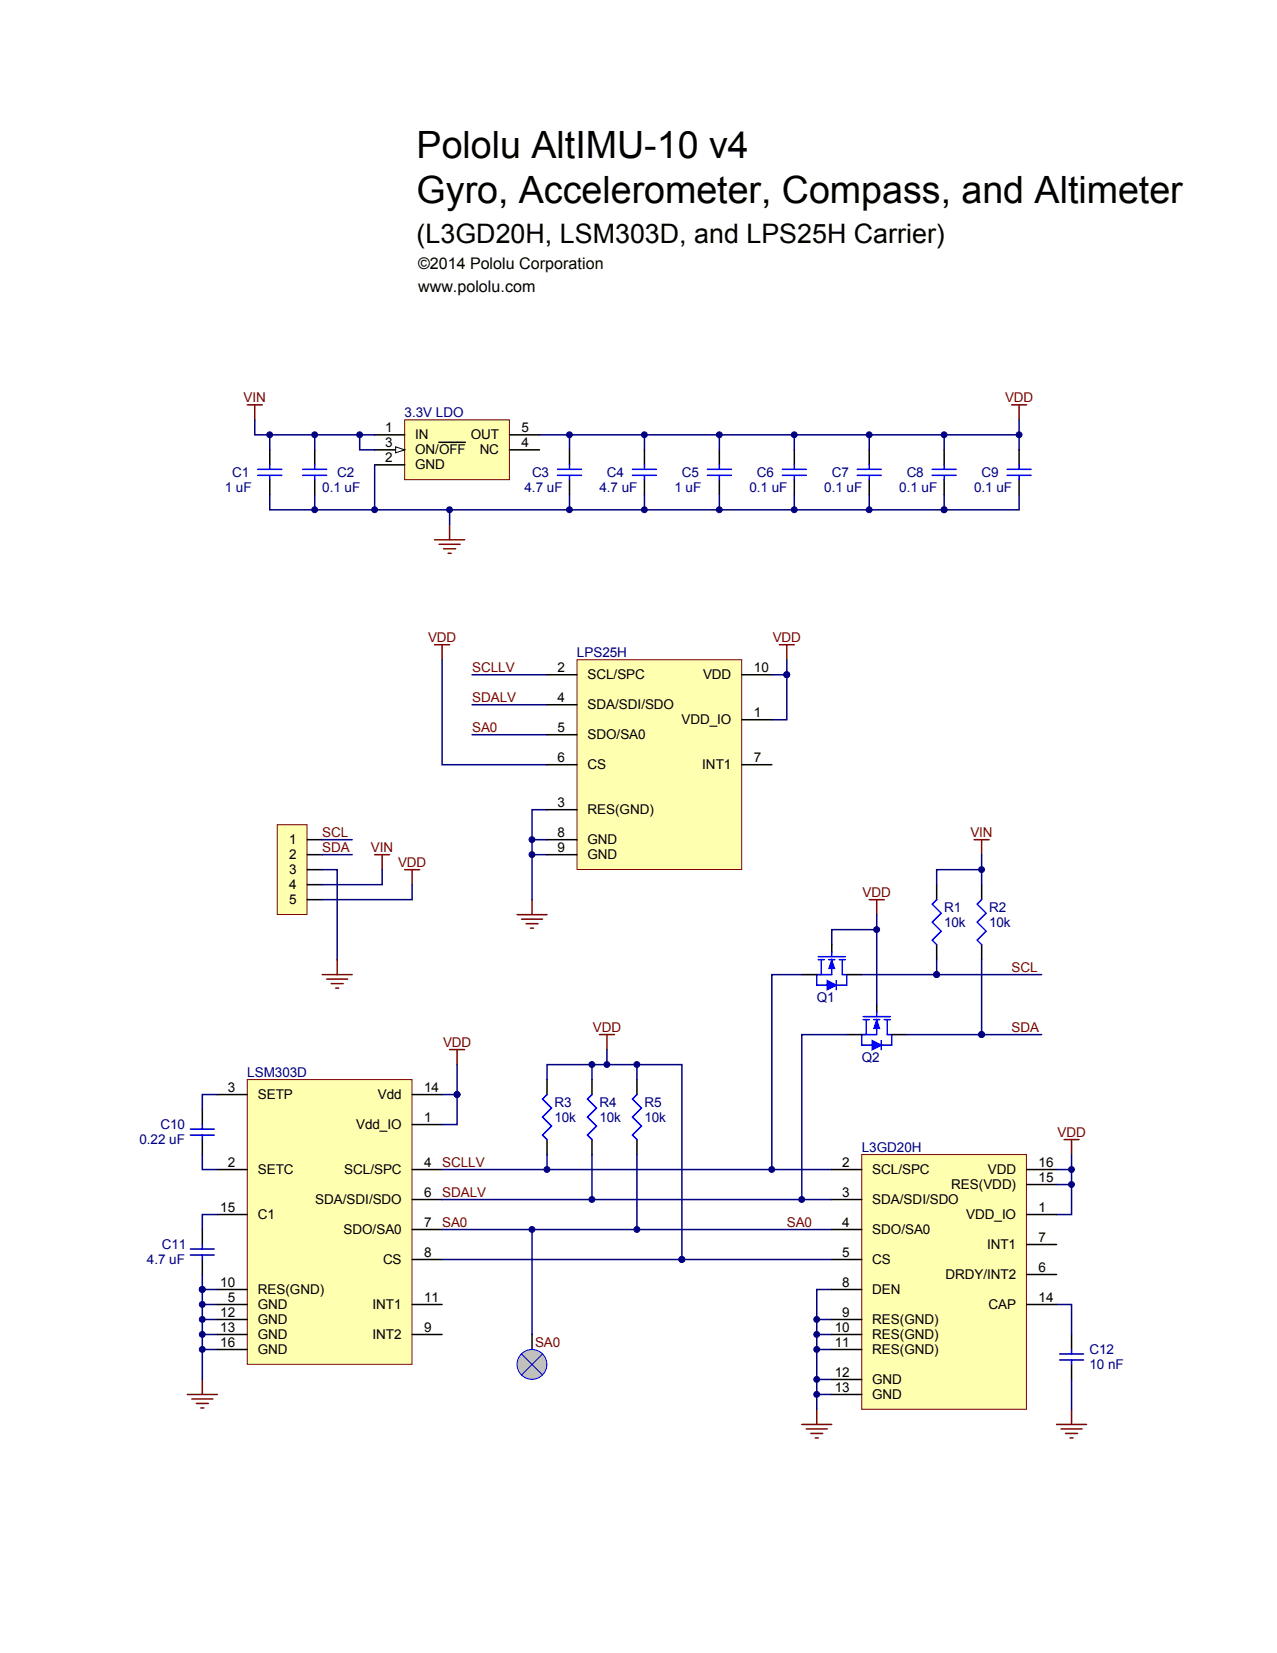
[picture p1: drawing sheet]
<svg xmlns="http://www.w3.org/2000/svg" width="360mm" height="466mm" viewBox="0 0 360 466" stroke-linecap="round" stroke-linejoin="round" font-family="sans-serif">
<path d="M114.1 118.5h29.6v16.8h-29.6z" fill="#ffffb0" stroke="#800000" stroke-width=".28"/>
<path d="M105.7 122.7h8.4M105.7 126.9h8.4" fill="none" stroke="#000" stroke-width=".42"/>
<path d="M111.6 126.1l2.5 .8-2.5 .9z" fill="#fff" stroke="#000" stroke-width=".28"/>
<g fill="none" stroke="#000" stroke-width=".42">
<path d="M76.1 126.9v4.2M76.1 135.4v4.2M88.8 126.9v4.2M88.8 135.4v4.2M105.7 131.1h8.4M123.8 124.8h7.5M143.7 122.7h8.5M143.7 126.9h8.5M160.6 126.9v4.2M160.6 135.4v4.2M181.8 126.9v4.2M181.8 135.4v4.2"/>
<path d="M224 126.9v4.2M224 135.4v4.2M264.2 249.6v4.2M276.9 249.6v4.2M226.2 275h4.2M234.6 266.5v2.1M238.8 275h4.3M264.2 266.5v4.2M276.9 266.5v4.2M238.8 291.9h4.3M247.3 283.4v2.2M251.5 291.9h4.2"/>
<path d="M167 304.6v4.2M179.7 304.6v4.2M167 321.5v4.2M179.7 321.5v4.2M302.2 376.5v4.2M302.2 385v4.2"/>
</g>
<g fill="none" stroke="#00f" stroke-width=".42">
<path d="M72.7 132.4h6.8M72.7 134.1h6.8M76.1 131.1v1.3M76.1 134.1v1.3M85.4 132.4h6.8M85.4 134.1h6.8M88.8 131.1v1.3M88.8 134.1v1.3M157.2 132.4h6.8M157.2 134.1h6.8M160.6 131.1v1.3M160.6 134.1v1.3"/>
<path d="M178.4 132.4h6.7M178.4 134.1h6.7M181.8 131.1v1.3M181.8 134.1v1.3M220.7 132.4h6.7M220.7 134.1h6.7M224 131.1v1.3M224 134.1v1.3M264.2 253.8l-1.3 1.3 2.6 2.5-2.6 2.6 2.6 2.5-2.6 2.5 1.3 1.3M276.9 253.8l-1.3 1.3 2.5 2.5-2.5 2.6 2.5 2.5-2.5 2.5 1.3 1.3M230.8 269.9h7.6M230.8 270.7h1.7"/>
<path d="M231.6 270.7v4.3M233.8 270.7h1.7M234.6 270.7v4.3h-4.2v2.9h2.9M234.6 268.6v1.3M235.9 276.7v2.5M236.7 270.7h1.7M237.6 270.7v4.3h1.2v2.9h-2.9M243.5 286.8h7.6M243.5 287.7h1.7M244.3 287.7v4.2M246.4 287.7h1.7M247.3 287.7v4.2h-4.2v3h2.9"/>
<path d="M247.3 285.6v1.2M248.6 293.6v2.5M249.4 287.7h1.7M250.2 287.7v4.2h1.3v3h-2.9M167 308.8l-1.3 1.3 2.5 2.5-2.5 2.6 2.5 2.5-2.5 2.5 1.3 1.3M179.7 308.8l-1.3 1.3 2.5 2.5-2.5 2.6 2.5 2.5-2.5 2.5 1.3 1.3M298.9 382h6.7M298.9 383.7h6.7M302.2 380.7v1.3M302.2 383.7v1.3"/>
</g>
<g fill="none" stroke="#800000" stroke-width=".42">
<path d="M69.7 114.2h4.3M71.9 114.2v4.3M285.3 114.2h4.3M287.4 114.2v4.3M122.6 152.3h8.4M123.9 153.6h5.9M125.1 154.8h3.4M126.4 156.1h.8M126.8 148.1v4.2M274.8 236.9h4.2M276.9 236.9v4.2M245.2 253.8h4.2"/>
<path d="M247.3 253.8v4.3M169.1 291.9h4.2M171.2 291.9v4.2M300.1 321.5h4.3M302.2 321.5v4.2M230.4 397.7v4.2M302.2 397.7v4.2M226.2 401.9h8.4M227.4 403.2h5.9M228.7 404.4h3.4M230 405.7h.8M298 401.9h8.5"/>
<path d="M299.3 403.2h5.9M300.5 404.4h3.4M301.8 405.7h.9"/>
</g>
<g fill="none" stroke="#000080" stroke-width=".42">
<path d="M71.9 118.5v4.2h33.8M76.1 122.7v4.2M88.8 122.7v4.2M88.8 139.6v4.2M101.5 122.7v4.2h4.2M105.7 131.1v12.7M160.6 122.7v4.2M160.6 139.6v4.2M181.8 122.7v4.2M181.8 139.6v4.2M224 122.7v4.2M126.8 143.8v4.3"/>
<path d="M247.3 258.1v25.3M276.9 245.4h-12.7v4.2M276.9 241.1v8.5M226.2 275h-8.5v55M243.1 275h21.1M247.3 262.3h-12.7v4.2M238.8 291.9h-12.6v46.5M276.9 291.9h16.9M167 300.4v4.2M179.7 300.4v4.2M302.2 325.7v17h-4.2M230.4 372.3h4.2"/>
<path d="M230.4 376.5h4.2M234.6 363.8h-4.2v33.9M298 368h4.2v8.5M230.4 393.4h4.2M230.4 380.7h4.2M230.4 389.2h4.2M302.2 389.2v8.5"/>
</g>
<g fill="#000080" stroke="#000080" stroke-width=".28">
<circle cx="101.4" cy="122.7" r=".82"/>
<circle cx="76.1" cy="122.7" r=".82"/>
<circle cx="88.7" cy="122.7" r=".82"/>
<circle cx="126.8" cy="143.8" r=".82"/>
<circle cx="88.7" cy="143.8" r=".82"/>
<circle cx="160.6" cy="143.8" r=".82"/>
<circle cx="181.7" cy="143.8" r=".82"/>
<circle cx="181.7" cy="122.7" r=".82"/>
<circle cx="224" cy="122.7" r=".82"/>
<circle cx="160.6" cy="122.7" r=".82"/>
<circle cx="105.7" cy="143.8" r=".82"/>
<circle cx="230.4" cy="393.4" r=".82"/>
<circle cx="230.4" cy="372.3" r=".82"/>
<circle cx="230.4" cy="376.5" r=".82"/>
<circle cx="230.4" cy="380.7" r=".82"/>
<circle cx="230.4" cy="389.2" r=".82"/>
<circle cx="166.9" cy="300.3" r=".82"/>
<circle cx="179.6" cy="300.3" r=".82"/>
<circle cx="247.3" cy="262.3" r=".82"/>
<circle cx="276.9" cy="291.9" r=".82"/>
<circle cx="217.7" cy="330" r=".82"/>
<circle cx="226.1" cy="338.4" r=".82"/>
<circle cx="264.2" cy="275" r=".82"/>
<circle cx="276.9" cy="245.3" r=".82"/>
</g>
<g fill="#00f" stroke="#00f" stroke-width=".28">
<path d="M234.6 270.7l.9 2.6h-1.7z"/>
<path d="M247.3 287.7l.8 2.5h-1.7z"/>
</g>
<g fill="#00f" stroke="#00f" stroke-width=".42">
<path d="M233.3 276.7l2.6 1.2-2.6 1.3z"/>
<path d="M246 293.6l2.6 1.3-2.6 1.2z"/>
</g>
<path d="M78.2 232.7h8.4v25.3h-8.4z" fill="#ffffb0" stroke="#800000" stroke-width=".28"/>
<path d="M202.9 126.9v4.2M202.9 135.4v4.2M86.7 236.9h4.2M86.7 241.1h4.2M86.7 249.6h4.2M86.7 245.4h4.2M86.7 253.8h4.2" fill="none" stroke="#000" stroke-width=".42"/>
<g fill="none" stroke="#000080" stroke-width=".42">
<path d="M202.9 122.7v4.2M202.9 139.6v4.2M224 139.6v4.2M133.2 190.4h21.1M133.2 198.8h21.1M133.2 207.3h21.1M90.9 236.9h8.4M150.1 236.9h4.2M154.3 228.4h-4.2v25.4M90.9 245.4h4.2v25.3M90.9 241.1h8.4M107.8 245.4v4.2h-16.9"/>
<path d="M116.2 249.6v4.2h-25.3M150.1 241.1h4.2M57.1 368h4.2M57.1 372.3h4.2M57.1 376.5h4.2M57.1 380.7h4.2"/>
</g>
<g fill="none" stroke="#800000" stroke-width=".42">
<path d="M219.8 181.9h4.2M221.9 181.9v4.2M105.7 241.1h4.2M107.8 241.1v4.3M114.1 245.4h4.3M116.2 245.4v4.2M145.8 258.1h8.5M147.1 259.3h5.9M150.1 253.8v4.3M90.9 275h8.4M92.2 276.2h5.9M93.4 277.5h3.4"/>
<path d="M94.7 278.8h.8M95.1 270.7v4.3M148.4 260.6h3.4M149.6 261.9h.9M52.8 393.4h8.5M54.1 394.7h5.9M55.4 396h3.4M56.6 397.2h.9M57.1 389.2v4.2"/>
</g>
<path d="M199.5 132.4h6.8M199.5 134.1h6.8M202.9 131.1v1.3M202.9 134.1v1.3" fill="none" stroke="#00f" stroke-width=".42"/>
<g fill="#000080" stroke="#000080" stroke-width=".28">
<circle cx="202.9" cy="122.7" r=".82"/>
<circle cx="202.9" cy="143.8" r=".82"/>
<circle cx="150" cy="236.9" r=".82"/>
<circle cx="150" cy="241.1" r=".82"/>
<circle cx="224" cy="143.8" r=".82"/>
<circle cx="57" cy="368" r=".82"/>
<circle cx="57" cy="372.3" r=".82"/>
<circle cx="57" cy="376.5" r=".82"/>
<circle cx="57" cy="380.7" r=".82"/>
</g>
<path d="M69.7 304.6h46.5v80.3h-46.5z" fill="#ffffb0" stroke="#800000" stroke-width=".28"/>
<g fill="none" stroke="#000" stroke-width=".42">
<path d="M57.1 313.1v4.2M61.3 308.8h8.4M116.2 317.3h8.5M116.2 308.8h8.5M154.3 304.6v4.2M57.1 321.5v4.2M61.3 330h8.4M116.2 330h8.5M116.2 338.4h8.5M154.3 321.5v4.2M57.1 346.9v4.2M57.1 355.4v4.2"/>
<path d="M61.3 342.7h8.4M116.2 346.9h8.5M116.2 355.4h8.5M61.3 368h8.4M61.3 376.5h8.4M61.3 363.8h8.4M61.3 372.3h8.4M116.2 368h8.5M116.2 376.5h8.5M61.3 380.7h8.4"/>
</g>
<path d="M53.7 318.6h6.7M57.1 317.3v1.3M154.3 308.8l-1.3 1.3 2.6 2.5-2.6 2.6 2.6 2.5-2.6 2.5 1.3 1.3M53.7 320.2h6.7M57.1 320.2v1.3M53.7 352.4h6.7M53.7 354.1h6.7M57.1 351.1v1.3M57.1 354.1v1.3" fill="none" stroke="#00f" stroke-width=".42"/>
<path d="M171.2 296.1v4.3M61.3 308.8h-4.2v4.3M128.9 308.8v8.5h-4.2M57.1 325.7v4.3h4.2M124.7 330h109.9M124.7 338.4h109.9M167 325.7v12.7M179.7 325.7v21.2M57.1 359.6v4.2M61.3 342.7h-4.2v4.2M124.7 346.9h109.9" fill="none" stroke="#000080" stroke-width=".42"/>
<g fill="#000080" stroke="#000080" stroke-width=".28">
<circle cx="57" cy="363.8" r=".82"/>
<circle cx="166.9" cy="338.4" r=".82"/>
<circle cx="179.6" cy="346.9" r=".82"/>
<circle cx="171.2" cy="300.3" r=".82"/>
<circle cx="128.9" cy="308.8" r=".82"/>
</g>
<path d="M126.8 296.1h4.2M128.9 296.1v4.3" fill="none" stroke="#800000" stroke-width=".42"/>
<path d="M243.1 325.7h46.4v71.9h-46.4z" fill="#ffffb0" stroke="#800000" stroke-width=".28"/>
<g fill="none" stroke="#000" stroke-width=".42">
<path d="M245.2 126.9v4.2M245.2 135.4v4.2M266.3 126.9v4.2M266.3 135.4v4.2M287.4 126.9v4.2M287.4 135.4v4.2M234.6 330h8.5M234.6 338.4h8.5M289.6 330h8.4M289.6 334.2h8.4M234.6 346.9h8.5M234.6 355.4h8.5"/>
<path d="M289.6 342.7h8.4M289.6 359.6h8.4M289.6 351.1h8.4M234.6 363.8h8.5M234.6 372.3h8.5M234.6 376.5h8.5M289.6 368h8.4M234.6 380.7h8.5M234.6 389.2h8.5M234.6 393.4h8.5"/>
</g>
<path d="M287.4 118.5v8.4M152.2 122.7h135.2M245.2 122.7v4.2M245.2 139.6v4.2M266.3 122.7v4.2M287.4 139.6v4.2h-21.1M124.7 186.1v29.7h29.6M221.9 186.1v4.3M154.3 325.7v4.3M298 334.2h4.2M298 330h4.2M192.3 355.4h42.3" fill="none" stroke="#000080" stroke-width=".42"/>
<g fill="#000080" stroke="#000080" stroke-width=".28">
<circle cx="302.2" cy="334.2" r=".82"/>
<circle cx="302.2" cy="330" r=".82"/>
<circle cx="154.3" cy="330" r=".82"/>
<circle cx="192.3" cy="355.3" r=".82"/>
<circle cx="221.9" cy="190.3" r=".82"/>
<circle cx="245.2" cy="143.8" r=".82"/>
<circle cx="266.3" cy="143.8" r=".82"/>
<circle cx="287.4" cy="122.7" r=".82"/>
<circle cx="245.2" cy="122.7" r=".82"/>
<circle cx="266.3" cy="122.7" r=".82"/>
</g>
<path d="M241.8 132.4h6.8M241.8 134.1h6.8M245.2 131.1v1.3M245.2 134.1v1.3M262.9 132.4h6.8M262.9 134.1h6.8M266.3 131.1v1.3M266.3 134.1v1.3M284.1 132.4h6.7M284.1 134.1h6.7M287.4 131.1v1.3M287.4 134.1v1.3" fill="none" stroke="#00f" stroke-width=".42"/>
<path d="M122.6 181.9h4.2M124.7 181.9v4.2" fill="none" stroke="#800000" stroke-width=".42"/>
<path d="M162.7 186.1h46.5v59.2h-46.5z" fill="#ffffb0" stroke="#800000" stroke-width=".28"/>
<path d="M154.3 190.4h8.4M154.3 198.8h8.4M209.2 190.4h8.5M154.3 207.3h8.4M154.3 215.8h8.4M209.2 203.1h8.5M209.2 215.8h8.5M154.3 236.9h8.4M154.3 228.4h8.4M154.3 241.1h8.4M150.1 376.5v4.2" fill="none" stroke="#000" stroke-width=".42"/>
<circle cx="150" cy="384.9" r="4.2" fill="#c0c0c0" stroke="#00f" stroke-width=".28"/>
<path d="M147.1 382l5.9 5.9M153 382l-5.9 5.9" fill="none" stroke="#00f" stroke-width=".28"/>
<path d="M76.1 139.6v4.2h190.2v-4.2M217.7 190.4h4.2v12.7h-4.2M264.2 270.7v4.3h29.6M276.9 270.7v21.2h-21.2M128.9 300.4v8.4h-4.2M154.3 304.6v-4.2h38v55h-67.6M150.1 346.9v29.6M61.3 363.8h-4.2v25.4" fill="none" stroke="#000080" stroke-width=".42"/>
<g fill="#000080" stroke="#000080" stroke-width=".28">
<circle cx="150" cy="346.9" r=".82"/>
<circle cx="276.9" cy="291.9" r=".82"/>
<circle cx="264.2" cy="275" r=".82"/>
<circle cx="221.9" cy="190.3" r=".82"/>
<circle cx="57" cy="363.8" r=".82"/>
<circle cx="192.3" cy="355.3" r=".82"/>
<circle cx="128.9" cy="308.8" r=".82"/>
<circle cx="266.3" cy="143.8" r=".82"/>
</g>
<g font-size="10.6">
<text x="117.5" y="44.7">Pololu AltIMU-10 v4</text>
<text x="117.5" y="57.4">Gyro, Accelerometer, Compass, and Altimeter</text>
</g>
<text font-size="7.6" x="117.5" y="68.6">(L3GD20H, LSM303D, and LPS25H Carrier)</text>
<g font-size="4.5">
<text x="117.9" y="76">©2014 Pololu Corporation</text>
<text x="117.9" y="82.4">www.pololu.com</text>
</g>
<g font-size="3.8" fill="#800000">
<text x="68.7" y="113.4">VIN</text>
<text x="283.5" y="113.4">VDD</text>
<text x="120.7" y="181.1">VDD</text>
<text x="217.9" y="181.1">VDD</text>
<text x="133.2" y="189.6">SCLLV</text>
<text x="133.2" y="198">SDALV</text>
<text x="133.2" y="206.5">SA0</text>
<text x="90.9" y="236.1">SCL</text>
<text x="273.7" y="236.1">VIN</text>
<text x="90.9" y="240.3">SDA</text>
<text x="104.6" y="240.3">VIN</text>
<text x="112.3" y="244.6">VDD</text>
<text x="243.3" y="253">VDD</text>
<text x="285.3" y="274.2">SCL</text>
<text x="167.2" y="291.1">VDD</text>
<text x="285.3" y="291.1">SDA</text>
<text x="125" y="295.3">VDD</text>
<text x="298.3" y="320.7">VDD</text>
<text x="124.7" y="329.2">SCLLV</text>
<text x="124.7" y="337.6">SDALV</text>
<text x="124.7" y="346.1">SA0</text>
<text x="221.9" y="346.1">SA0</text>
<text x="150.9" y="379.9">SA0</text>
</g>
<g font-size="3.8" fill="#000080">
<text x="114.1" y="117.6">3.3V LDO</text>
<text x="65.5" y="134.6">C1</text>
<text x="95.1" y="134.6">C2</text>
<text x="150.1" y="134.6">C3</text>
<text x="171.2" y="134.6">C4</text>
<text x="192.3" y="134.6">C5</text>
<text x="213.5" y="134.6">C6</text>
<text x="234.6" y="134.6">C7</text>
<text x="255.7" y="134.6">C8</text>
<text x="276.9" y="134.6">C9</text>
<text x="63.4" y="138.8">1 uF</text>
<text x="90.9" y="138.8">0.1 uF</text>
<text x="147.9" y="138.8">4.7 uF</text>
<text x="169.1" y="138.8">4.7 uF</text>
<text x="190.2" y="138.8">1 uF</text>
<text x="211.4" y="138.8">0.1 uF</text>
<text x="232.5" y="138.8">0.1 uF</text>
<text x="253.6" y="138.8">0.1 uF</text>
<text x="274.8" y="138.8">0.1 uF</text>
<text x="162.7" y="185.3">LPS25H</text>
<text x="266.3" y="257.3">R1</text>
<text x="279" y="257.3">R2</text>
<text x="266.3" y="261.5">10k</text>
<text x="279" y="261.5">10k</text>
<text x="230.4" y="282.6">Q1</text>
<text x="243.1" y="299.6">Q2</text>
<text x="69.7" y="303.8">LSM303D</text>
<text x="156.4" y="316.5">10k</text>
<text x="156.4" y="312.2">R3</text>
<text x="169.1" y="316.5">10k</text>
<text x="169.1" y="312.2">R4</text>
<text x="181.8" y="316.5">10k</text>
<text x="181.8" y="312.2">R5</text>
<text x="39.3" y="322.8">0.22 uF</text>
<text x="45.2" y="318.6">C10</text>
<text x="243.1" y="324.9">L3GD20H</text>
<text x="45.7" y="352.4">C11</text>
<text x="41.4" y="356.7">4.7 uF</text>
<text x="307.3" y="382.1">C12</text>
<text x="307.3" y="386.3">10 nF</text>
</g>
<g font-size="3.8">
<text x="108.6" y="121.9">1</text>
<text x="117.1" y="124">IN</text>
<text x="132.8" y="124">OUT</text>
<text x="147.1" y="121.9">5</text>
<text x="108.6" y="126.1">3</text>
<text x="108.6" y="130.3">2</text>
<text x="117.1" y="128.2">ON/OFF</text>
<text x="135.3" y="128.2">NC</text>
<text x="147.1" y="126.1">4</text>
<text x="117.1" y="132.5">GND</text>
<text x="157.2" y="189.6">2</text>
<text x="165.7" y="191.7">SCL/SPC</text>
<text x="198.3" y="191.7">VDD</text>
<text x="212.6" y="189.6">10</text>
<text x="157.2" y="198">4</text>
<text x="165.7" y="200.1">SDA/SDI/SDO</text>
<text x="212.6" y="202.3">1</text>
<text x="157.2" y="206.5">5</text>
<text x="165.7" y="208.6">SDO/SA0</text>
<text x="192.2" y="204.4">VDD_IO</text>
<text x="157.2" y="214.9">6</text>
<text x="212.6" y="214.9">7</text>
<text x="165.7" y="217.1">CS</text>
<text x="198.1" y="217.1">INT1</text>
<text x="157.2" y="227.6">3</text>
<text x="165.7" y="229.8">RES(GND)</text>
<text x="81.6" y="238.2">1</text>
<text x="157.2" y="236.1">8</text>
<text x="165.7" y="238.2">GND</text>
<text x="81.6" y="242.4">2</text>
<text x="157.2" y="240.3">9</text>
<text x="165.7" y="242.4">GND</text>
<text x="81.6" y="250.9">4</text>
<text x="81.6" y="246.7">3</text>
<text x="81.6" y="255.1">5</text>
<text x="64.3" y="308">3</text>
<text x="72.7" y="310.1">SETP</text>
<text x="106.6" y="310.1">Vdd</text>
<text x="119.6" y="308">14</text>
<text x="119.6" y="316.5">1</text>
<text x="100.4" y="318.6">Vdd_IO</text>
<text x="64.3" y="329.2">2</text>
<text x="119.6" y="329.2">4</text>
<text x="237.6" y="329.2">2</text>
<text x="292.9" y="329.2">16</text>
<text x="72.7" y="331.3">SETC</text>
<text x="97.1" y="331.3">SCL/SPC</text>
<text x="246" y="331.3">SCL/SPC</text>
<text x="268.3" y="335.5">RES(VDD)</text>
<text x="278.6" y="331.3">VDD</text>
<text x="292.9" y="333.4">15</text>
<text x="62.1" y="341.9">15</text>
<text x="88.9" y="339.7">SDA/SDI/SDO</text>
<text x="119.6" y="337.6">6</text>
<text x="237.6" y="337.6">3</text>
<text x="246" y="339.7">SDA/SDI/SDO</text>
<text x="292.9" y="341.9">1</text>
<text x="72.7" y="344">C1</text>
<text x="119.6" y="346.1">7</text>
<text x="237.6" y="346.1">4</text>
<text x="272.5" y="344">VDD_IO</text>
<text x="96.9" y="348.2">SDO/SA0</text>
<text x="246" y="348.2">SDO/SA0</text>
<text x="278.4" y="352.4">INT1</text>
<text x="292.9" y="350.3">7</text>
<text x="108" y="356.7">CS</text>
<text x="119.6" y="354.6">8</text>
<text x="237.6" y="354.6">5</text>
<text x="246" y="356.7">CS</text>
<text x="292.9" y="358.8">6</text>
<text x="62.1" y="363">10</text>
<text x="72.7" y="365.1">RES(GND)</text>
<text x="237.6" y="363">8</text>
<text x="246" y="365.1">DEN</text>
<text x="266.6" y="360.9">DRDY/INT2</text>
<text x="62.1" y="371.5">12</text>
<text x="64.3" y="367.2">5</text>
<text x="72.7" y="369.4">GND</text>
<text x="105.1" y="369.4">INT1</text>
<text x="119.6" y="367.2">11</text>
<text x="237.6" y="371.5">9</text>
<text x="278.8" y="369.4">CAP</text>
<text x="292.9" y="367.2">14</text>
<text x="62.1" y="375.7">13</text>
<text x="72.7" y="373.6">GND</text>
<text x="72.7" y="377.8">GND</text>
<text x="105.1" y="377.8">INT2</text>
<text x="119.6" y="375.7">9</text>
<text x="235.5" y="375.7">10</text>
<text x="246" y="373.6">RES(GND)</text>
<text x="246" y="377.8">RES(GND)</text>
<text x="62.1" y="379.9">16</text>
<text x="72.7" y="382.1">GND</text>
<text x="235.5" y="379.9">11</text>
<text x="246" y="382.1">RES(GND)</text>
<text x="235.5" y="388.4">12</text>
<text x="235.5" y="392.6">13</text>
<text x="246" y="390.5">GND</text>
<text x="246" y="394.7">GND</text>
</g>
</svg>
